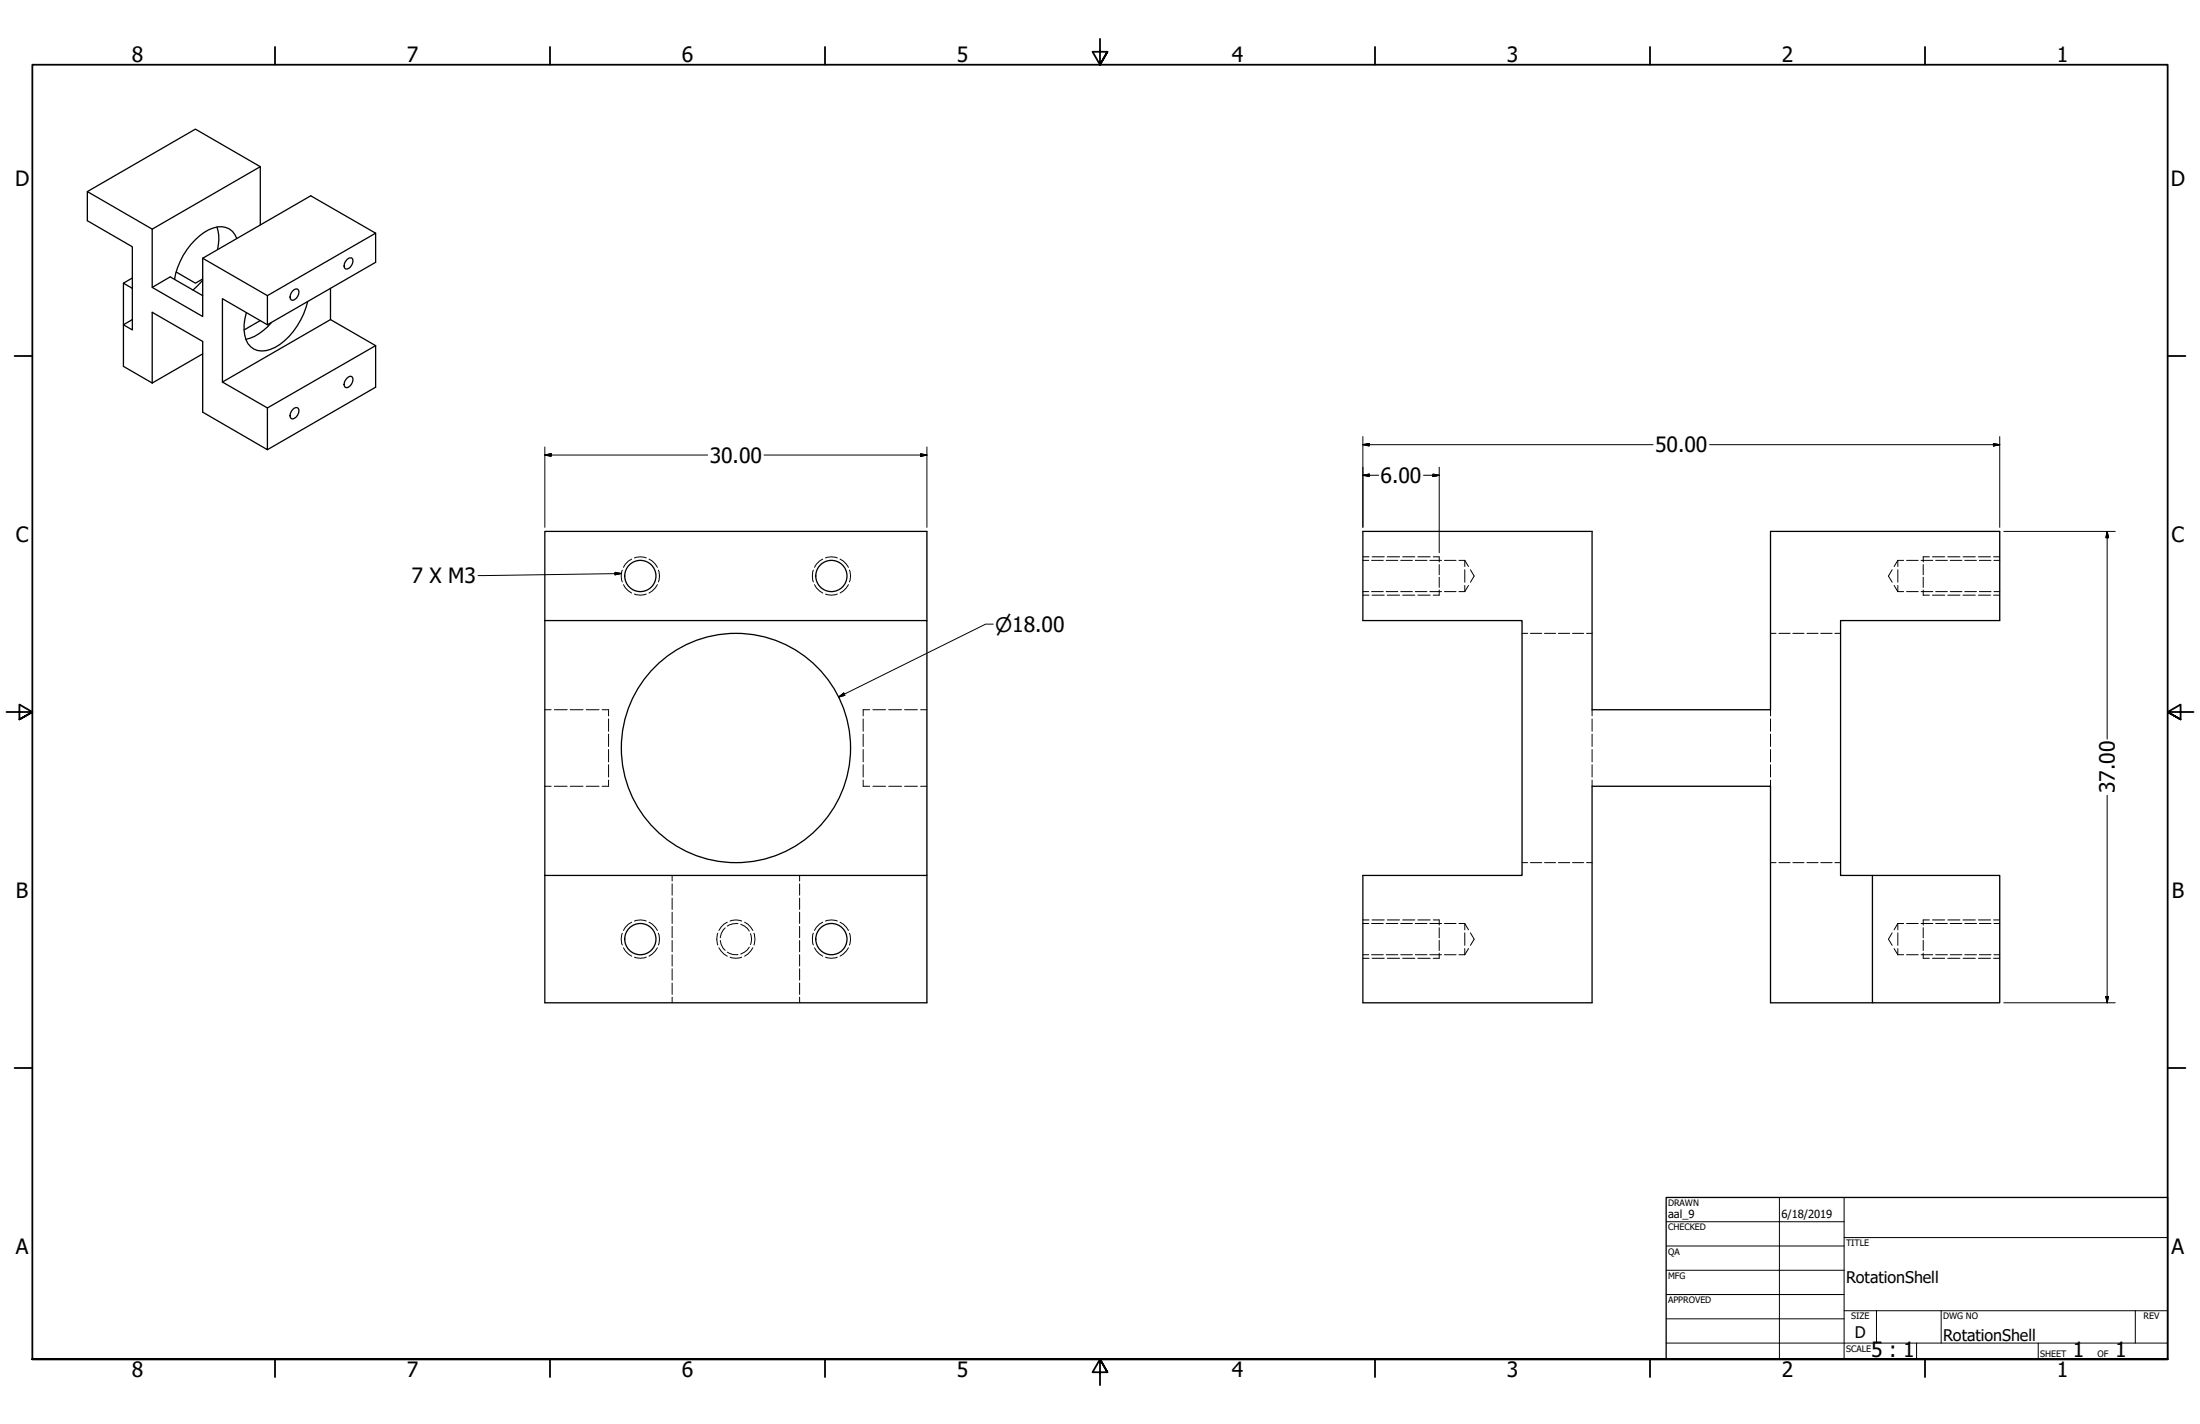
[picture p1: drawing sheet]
<svg xmlns="http://www.w3.org/2000/svg" width="864mm" height="559mm" viewBox="0 0 864 559" stroke-linecap="round" stroke-linejoin="round" font-family="sans-serif">
<!-- layer: Hidden (ANSI) -->
<g fill="none" stroke="#000" stroke-width=".39">
<path d="M535 219.9h2.3M538.4 219.9h4.6M544.1 219.9h4.6M549.8 219.9h4.6M555.6 219.9h4.5M561.3 219.9h4.5M565 218.5v2M567 219.9h4.6M572.7 219.9h2.3M575 219.9v2.4M575 219.9l1.5 2.4M745 219.9v2.4"/>
<path d="M745 219.9l-1.5 2.4M745 219.9h2.3M748.4 219.9h4.6M754.1 219.9h4.6M755 218.5v2M759.8 219.9h4.6M765.6 219.9h4.5M771.3 219.9h4.5M777 219.9h4.6M782.7 219.9h2.3M535 232.2h2.3M538.4 232.2h4.6"/>
<path d="M544.1 232.2h4.6M549.8 232.2h4.6M555.6 232.2h4.5M561.3 232.2h4.5M565 221.6v4M565 226.5v4M565 231.5v2.1M567 232.2h4.6M572.7 232.2h2.3M575 223.6v4.9M575 229.7v2.5M576.5 229.7l-1.5 2.5"/>
<path d="M577.2 223.6l1.5 2.5-1.5 2.4M742.8 223.6l-1.5 2.5 1.5 2.4M743.5 229.7l1.5 2.5M745 223.6v4.9M745 229.7v2.5M745 232.2h2.3M748.4 232.2h4.6M754.1 232.2h4.6M755 221.6v4M755 226.5v4M755 231.5v2.1M759.8 232.2h4.6"/>
<path d="M765.6 232.2h4.5M771.3 232.2h4.5M777 232.2h4.6M782.7 232.2h2.3M597.5 248.5h2.2M600.8 248.5h4.4M606.3 248.5h4.4M611.8 248.5h4.4M617.3 248.5h4.4M622.8 248.5h2.2M695 248.5h2.2M698.3 248.5h4.4"/>
<path d="M703.8 248.5h4.4M709.3 248.5h4.4M714.8 248.5h4.4M720.3 248.5h2.2M213.9 278.5h2.4M217.6 278.5h5M223.8 278.5h5.1M230.1 278.5h5M236.3 278.5h2.6v2.4M341.4 278.5h-2.6v2.4M342.6 278.5h5M348.9 278.5h5"/>
<path d="M355.1 278.5h5M361.4 278.5h2.5M625 278.5v2.4M695 278.5v2.4M238.9 282.1v4.9M238.9 288.1v4.8M238.9 294.1v4.9M338.8 282.1v4.9M338.8 288.1v4.8M338.8 294.1v4.9M625 282.1v4.9M625 288.1v4.8"/>
<path d="M625 294.1v4.9M695 282.1v4.9M695 288.1v4.8M695 294.1v4.9M213.9 308.5h2.4M217.6 308.5h5M223.8 308.5h5.1M230.1 308.5h5M238.9 300.1v4.8M238.9 306.1v2.4h-2.6M338.8 300.1v4.8M338.8 306.1v2.4h2.6"/>
<path d="M342.6 308.5h5M348.9 308.5h5M355.1 308.5h5M361.4 308.5h2.5M625 300.1v4.8M625 306.1v2.4M695 300.1v4.8M695 306.1v2.4M597.5 338.5h2.2M600.8 338.5h4.4M606.3 338.5h4.4M611.8 338.5h4.4"/>
<path d="M617.3 338.5h4.4M622.8 338.5h2.2M695 338.5h2.2M698.3 338.5h4.4M703.8 338.5h4.4M709.3 338.5h4.4M714.8 338.5h4.4M720.3 338.5h2.2M263.8 343.5v2.3M263.8 346.8v4.5M263.8 352.4v4.5M263.8 357.9v4.5"/>
<path d="M313.9 343.5v2.3M313.9 346.8v4.5M313.9 352.4v4.5M313.9 357.9v4.5M263.8 363.5v4.5M263.8 369.1v4.4M263.8 374.6v4.5M282.8 369.1a5.6 5.6 0 0 0 1.9 3.8M284.7 364.1a5.6 5.6 0 0 0-1.9 3.9M285.5 373.6a5.5 5.5 0 0 0 4.2 1M289.7 362.5a6.3 6.3 0 0 0-4.2 .9M290.8 362.7l2.6 1.6 .7 1.1"/>
<path d="M294.1 371.7l-.7 1-2.6 1.7M294.6 366.4a5.3 5.3 0 0 1 0 4.2M313.9 363.5v4.5M313.9 369.1v4.4M313.9 374.6v4.5M535 362.4h2.3M535 374.6h2.3M538.4 362.4h4.6M538.4 374.6h4.6M544.1 362.4h4.6M544.1 374.6h4.6M549.8 362.4h4.6"/>
<path d="M549.8 374.6h4.6M555.6 362.4h4.5M555.6 374.6h4.5M561.3 362.4h4.5M561.3 374.6h4.5M565 361v2M565 364v4M565 369v4M565 374v2M567 362.4h4.6M567 374.6h4.6M572.7 362.4h2.3"/>
<path d="M572.7 374.6h2.3M575 362.4v2.5M575 366.1v4.9M575 372.2v2.4M575 362.4l1.5 2.5M576.5 372.2l-1.5 2.4M577.2 366.1l1.5 2.5-1.5 2.4M742.8 366.1l-1.5 2.5 1.5 2.4M743.5 372.2l1.5 2.4M745 362.4v2.5M745 366.1v4.9M745 372.2v2.4"/>
<path d="M745 362.4l-1.5 2.5M745 362.4h2.3M745 374.6h2.3M748.4 362.4h4.6M748.4 374.6h4.6M754.1 362.4h4.6M754.1 374.6h4.6M755 361v2M755 364v4M755 369v4M755 374v2M759.8 362.4h4.6"/>
<path d="M759.8 374.6h4.6M765.6 362.4h4.5M765.6 374.6h4.5M771.3 362.4h4.5M771.3 374.6h4.5M777 362.4h4.6M777 374.6h4.6M782.7 362.4h2.3M782.7 374.6h2.3M263.8 380.2v4.4M263.8 385.8v4.4M263.8 391.3v2.2"/>
<path d="M313.9 380.2v4.4M313.9 385.8v4.4M313.9 391.3v2.2"/>
</g>
<!-- layer: Visible (ANSI) -->
<g fill="none" stroke="#000" stroke-width=".51">
<path d="M102.2 65.4l-25.5-14.7-42.4 24.5M59.8 89.9v22.9l19.8 11.4v-22.9M59.8 89.9l-25.5-14.7v11.4l17.6 10.2v32.7l-3.4-2.1 3.4-2M85.2 89.1a15.2 15.2 0 0 1 .2 8.8M93 93.6a6.7 6.7 0 0 0-9.2-4.1 25.4 25.4 0 0 0-14.1 15.5l-1.2 4.7M102.2 88.3v-22.9l-42.4 24.5M147.4 91.5v11.4l-42.4 24.5M51.9 113.2l-3.4-2.1v32.7l11.3 6.5M51.9 109.1l-3.4 2M59.8 112.8l7-4.2 12.8 7.4M69.2 106.7l7.5 4.4 2.9-1.6M79.6 110l-3.8 3.9"/>
<path d="M79.6 101.3l25.4 14.7v11.4M79.6 101.3l42.4-24.5 25.4 14.7-42.4 24.5M114.9 114.1l1.4-.8 .5 .2a2.83 2.83 0 0 1-2.4 4.2 2.48 2.48 0 0 1 .5-3.6zM120.8 118.4a28.8 28.8 0 0 1-12.7 17.9 7.9 7.9 0 0 1-10.8-1.4 15.4 15.4 0 0 1-.6-12.2M129.7 113.2v12.2l17.7 10.2M136.1 101.9l.7-.6 1.2-.1a2.83 2.83 0 0 1-2.4 4.3 2.4 2.4 0 0 1 .5-3.6zM79.6 138.9l-19.8 11.4M102.2 125.8l-6.4 3.7M105 127.4l-17.7-10.2v32.7l17.7 10.2M106.6 126.6a18.6 18.6 0 0 1-10.1 6.6M129.7 125.4l-42.4 24.5M147.4 135.6l-42.4 24.5"/>
<path d="M147.4 135.6v16.4l-42.4 24.5M59.8 150.3v-27.7l19.8 11.4v27.7l25.4 14.8v-16.4M136.1 148.5l1.4-.9 .5 .2a2.83 2.83 0 0 1-2.4 4.2 2.42 2.42 0 0 1 .5-3.5zM114.9 160.7l1.4-.8 .5 .1a2.83 2.83 0 0 1-2.4 4.3 2.48 2.48 0 0 1 .5-3.6zM213.9 243.5h150v100h-150M213.9 243.5v-35h150v35M213.9 243.5v150h150v-50M735 343.5v50h50v-50h-62.5v-100h62.5v-35h-90v70h-70v-70h-90v35h62.5v100h-62.5v50h90v-85h70v85h40"/>
<circle cx="251.4" cy="226" r="6.1"/>
<circle cx="326.4" cy="226" r="6.1"/>
<circle cx="288.9" cy="293.5" r="45"/>
<circle cx="251.4" cy="368.5" r="6.1"/>
<circle cx="326.4" cy="368.5" r="6.1"/>
</g>
<!-- layer: Hidden Narrow (ANSI) -->
<g fill="none" stroke="#000" stroke-width=".39">
<path d="M248 219.4l-1.3 .8-2 2.4M249 218.9a6.3 6.3 0 0 1 4.7 0M254.8 219.4l1.2 .8 2.1 2.4M323 219.4l-1.3 .8-2 2.4M324 218.9a6.3 6.3 0 0 1 4.7 0M329.8 219.4l1.2 .8 2.1 2.4M535 218.5h2.4M538.6 218.5h4.8M544.6 218.5h4.8M550.6 218.5h4.8M556.6 218.5h4.8M562.6 218.5h2.4"/>
<path d="M755 218.5h2.4M758.6 218.5h4.8M764.6 218.5h4.8M770.6 218.5h4.8M776.6 218.5h4.8M782.6 218.5h2.4M244.3 223.7a6.3 6.3 0 0 0 0 4.6M244.7 229.4l.8 1.3 2.5 2M249 233.1a6.3 6.3 0 0 0 4.7 0M258.1 229.4l-2.1 2.5-1.2 .8M258.4 223.7a6.3 6.3 0 0 1 0 4.6M319.3 223.7a7.2 7.2 0 0 0 0 4.6"/>
<path d="M319.7 229.4l.8 1.3 2.5 2M324 233.1a6.3 6.3 0 0 0 4.7 0M333.1 229.4l-2.1 2.5-1.2 .8M333.4 223.7a6.3 6.3 0 0 1 0 4.6M535 233.6h2.4M538.6 233.6h4.8M544.6 233.6h4.8M550.6 233.6h4.8M556.6 233.6h4.8M562.6 233.6h2.4M755 233.6h2.4M758.6 233.6h4.8"/>
<path d="M764.6 233.6h4.8M770.6 233.6h4.8M776.6 233.6h4.8M782.6 233.6h2.4M244.3 366.2a6.3 6.3 0 0 0 0 4.6M244.7 371.9l.8 1.3 2.5 2M248 361.9l-1.3 .7-2 2.5M249 375.6a6.3 6.3 0 0 0 4.7 0M249 361.4a6.3 6.3 0 0 1 4.7 0M254.8 361.9l1.2 .7 2.1 2.5M258.1 371.9l-2.1 2.5-1.2 .8M258.4 366.2a6.3 6.3 0 0 1 0 4.6"/>
<path d="M281.7 366.2a7.2 7.2 0 0 0 0 4.6M282.2 371.9l2 2.5 1.3 .8M285.5 361.9l-1.3 .7-2 2.5M286.6 375.6a6.1 6.1 0 0 0 4.5 0M286.6 361.4a6.1 6.1 0 0 1 4.5 0M292.3 361.9l1.3 .7 1.9 2.5M295.5 371.9l-1.9 2.5-1.3 .8M296 366.2a7.2 7.2 0 0 1 0 4.6M319.3 366.2a7.2 7.2 0 0 0 0 4.6M319.7 371.9l.8 1.3 2.5 2M323 361.9l-1.3 .7-2 2.5M324 375.6a6.3 6.3 0 0 0 4.7 0"/>
<path d="M324 361.4a6.3 6.3 0 0 1 4.7 0M329.8 361.9l1.2 .7 2.1 2.5M333.1 371.9l-2.1 2.5-1.2 .8M333.4 366.2a6.3 6.3 0 0 1 0 4.6M535 361h2.4M535 376h2.4M538.6 361h4.8M538.6 376h4.8M544.6 361h4.8M544.6 376h4.8M550.6 361h4.8M550.6 376h4.8"/>
<path d="M556.6 361h4.8M556.6 376h4.8M562.6 361h2.4M562.6 376h2.4M755 361h2.4M755 376h2.4M758.6 361h4.8M758.6 376h4.8M764.6 361h4.8M764.6 376h4.8M770.6 361h4.8M770.6 376h4.8"/>
<path d="M776.6 361h4.8M776.6 376h4.8M782.6 361h2.4M782.6 376h2.4"/>
</g>
<!-- layer: Border (ANSI) -->
<g fill="none" stroke="#000" stroke-width=".7">
<path d="M107.9 18.4v7M215.9 18.4v7M323.8 18.4v7M431.8 15.2v10.2l-2.9-5.1h5.8l-2.9 5.1 2.9-5.1M539.8 18.4v7M647.7 18.4v7M755.6 18.4v7M5.7 139.7h7M850.9 139.7h7M2.5 279.4h10.2l-5.1-2.9v5.8l5.1-2.9-5.1 2.9M861.1 279.4h-10.2l5.1-2.9v5.8l-5.1-2.9 5.1 2.9M5.7 419.1h7"/>
<path d="M850.9 419.1h7M12.7 533.4v-508h838.2v508h-838.2h838.2M107.9 533.4v7M215.9 533.4v7M323.8 533.4v7M434.7 538.5l-2.9-5.1 2.9 5.1h-5.8l2.9-5.1v10.2M539.8 533.4v7M647.7 533.4v7M755.6 533.4v7"/>
</g>
<!-- layer: Title (ANSI) -->
<g fill="none" stroke="#000" stroke-width=".39">
<path d="M654 479.4h69.9M698.5 469.9v63.5M723.9 469.9v63.5M654 488.9h69.9M654 498.5h69.9M723.9 485.6h127M654 508h69.9M654 517.5h69.9M723.9 514.3h127M736.6 514.3v12.7M762 514.3v12.7M838.2 514.3v12.7"/>
<path d="M654 527h196.9M752.3 527v6.4M800.1 527v6.4"/>
</g>
<path d="M654 469.9h196.9v63.5h-196.9z" fill="none" stroke="#000" stroke-width=".51"/>
<!-- layer: Dimension (ANSI) -->
<g fill="none" stroke="#000" stroke-width=".39">
<path d="M213.9 178.6l2.4-.5v1zM213.9 178.6h63.9M213.9 175.4v31.5M299.9 178.6h64M361.4 178.1l2.5 .5-2.5 .5zM363.9 175.4v31.5M535 174.5l2.5-.4v.9zM535 174.5h113.9M535 171.3v35.6M671.1 174.5h113.9M782.5 174.1l2.5 .4-2.5 .5zM785 171.3v35.6"/>
<path d="M535 186.5l2.5-.4v.9zM535 186.5h6.2M558.8 186.5h6.2M562.5 186.1l2.5 .4-2.5 .5zM565 183.3v33.6M786.6 208.5h43.7M827.2 208.5l.5 2.5h-1.1zM827.2 208.5v81.5M389.9 244.9h-3l-57.7 28.7M329.2 273.6l2-1.6 .5 .9zM827.2 312.1v81.4M786.6 393.5h43.7"/>
<path d="M826.6 391h1.1l-.5 2.5z"/>
</g>
<g fill="#000" stroke="#000" stroke-width=".39">
<path d="M213.9 178.6l2.4-.5zM213.9 178.6l2.4-.5v1zM361.4 179.1l2.5-.5zM361.4 178.1l2.5 .5-2.5 .5zM535 174.5l2.5-.4zM535 174.5l2.5-.4v.9zM782.5 175l2.5-.5zM782.5 174.1l2.5 .4-2.5 .5zM535 186.5l2.5-.4zM535 186.5l2.5-.4v.9zM562.5 187l2.5-.5zM562.5 186.1l2.5 .4-2.5 .5z"/>
<path d="M827.2 208.5l.5 2.5zM827.2 208.5l.5 2.5h-1.1zM329.2 273.6l2-1.6zM329.2 273.6l2-1.6 .5 .9zM826.6 391l.6 2.5zM826.6 391h1.1l-.5 2.5z"/>
</g>
<!-- layer: Symbol (ANSI) -->
<path d="M241.4 224.6l2.5 .4-2.5 .6zM243.9 225l-56.3 .9" fill="none" stroke="#000" stroke-width=".39"/>
<path d="M241.4 225.6l2.5-.6zM241.4 224.6l2.5 .4-2.5 .6z" fill="#000" stroke="#000" stroke-width=".39"/>
<g font-size="8.3">
<text x="51.8" y="24.4">8</text>
<text x="159.7" y="24.4">7</text>
<text x="267.7" y="24.4">6</text>
<text x="375.6" y="24.4">5</text>
<text x="483.6" y="24.4">4</text>
<text x="591.5" y="24.4">3</text>
<text x="699.5" y="24.4">2</text>
<text x="807.4" y="24.4">1</text>
<text x="5.9" y="72.8">D</text>
<text x="852.1" y="72.8">D</text>
<text x="649.7" y="177.5">50.00</text>
<text x="278.6" y="181.5">30.00</text>
<text x="542" y="189.5">6.00</text>
<text x="6.2" y="212.5">C</text>
<text x="852.4" y="212.5">C</text>
<text x="161.5" y="228.9">7 X M3</text>
<text x="830.1" y="311.3" transform="rotate(-90 830.1 311.3)">37.00</text>
<text x="6.2" y="352.2">B</text>
<text x="852.5" y="352.2">B</text>
<text x="6.2" y="491.9">A</text>
<text x="852.4" y="491.9">A</text>
<text x="734.5" y="532.5">5 : 1</text>
<text x="813.7" y="532.6">1</text>
<text x="830.3" y="532.6">1</text>
<text x="51.8" y="540.4">8</text>
<text x="159.7" y="540.4">7</text>
<text x="267.7" y="540.4">6</text>
<text x="375.6" y="540.4">5</text>
<text x="483.6" y="540.4">4</text>
<text x="591.5" y="540.4">3</text>
<text x="699.5" y="540.4">2</text>
<text x="807.4" y="540.4">1</text>
</g>
<text font-size="7.9" x="390.7" y="247.8">⌀18.00</text>
<g font-size="6.3">
<text x="724.7" y="503.4">RotationShell</text>
<text x="728.1" y="524.9">D</text>
<text x="762.8" y="526.2">RotationShell</text>
</g>
<g font-size="4.4">
<text x="654.8" y="478">aal_9</text>
<text x="699.3" y="478">6/18/2019</text>
</g>
<g font-size="3.5">
<text x="654.8" y="473.2">DRAWN</text>
<text x="654.8" y="482.8">CHECKED</text>
<text x="724.7" y="488.9">TITLE</text>
<text x="654.8" y="492.3">QA</text>
<text x="654.8" y="501.8">MFG</text>
<text x="654.8" y="511.4">APPROVED</text>
<text x="726.7" y="517.7">SIZE</text>
<text x="762.8" y="517.7">DWG NO</text>
<text x="841.4" y="517.7">REV</text>
<text x="724.7" y="530.4">SCALE</text>
<text x="800.9" y="532.6">SHEET</text>
<text x="823.3" y="532.6">OF</text>
</g>
</svg>
